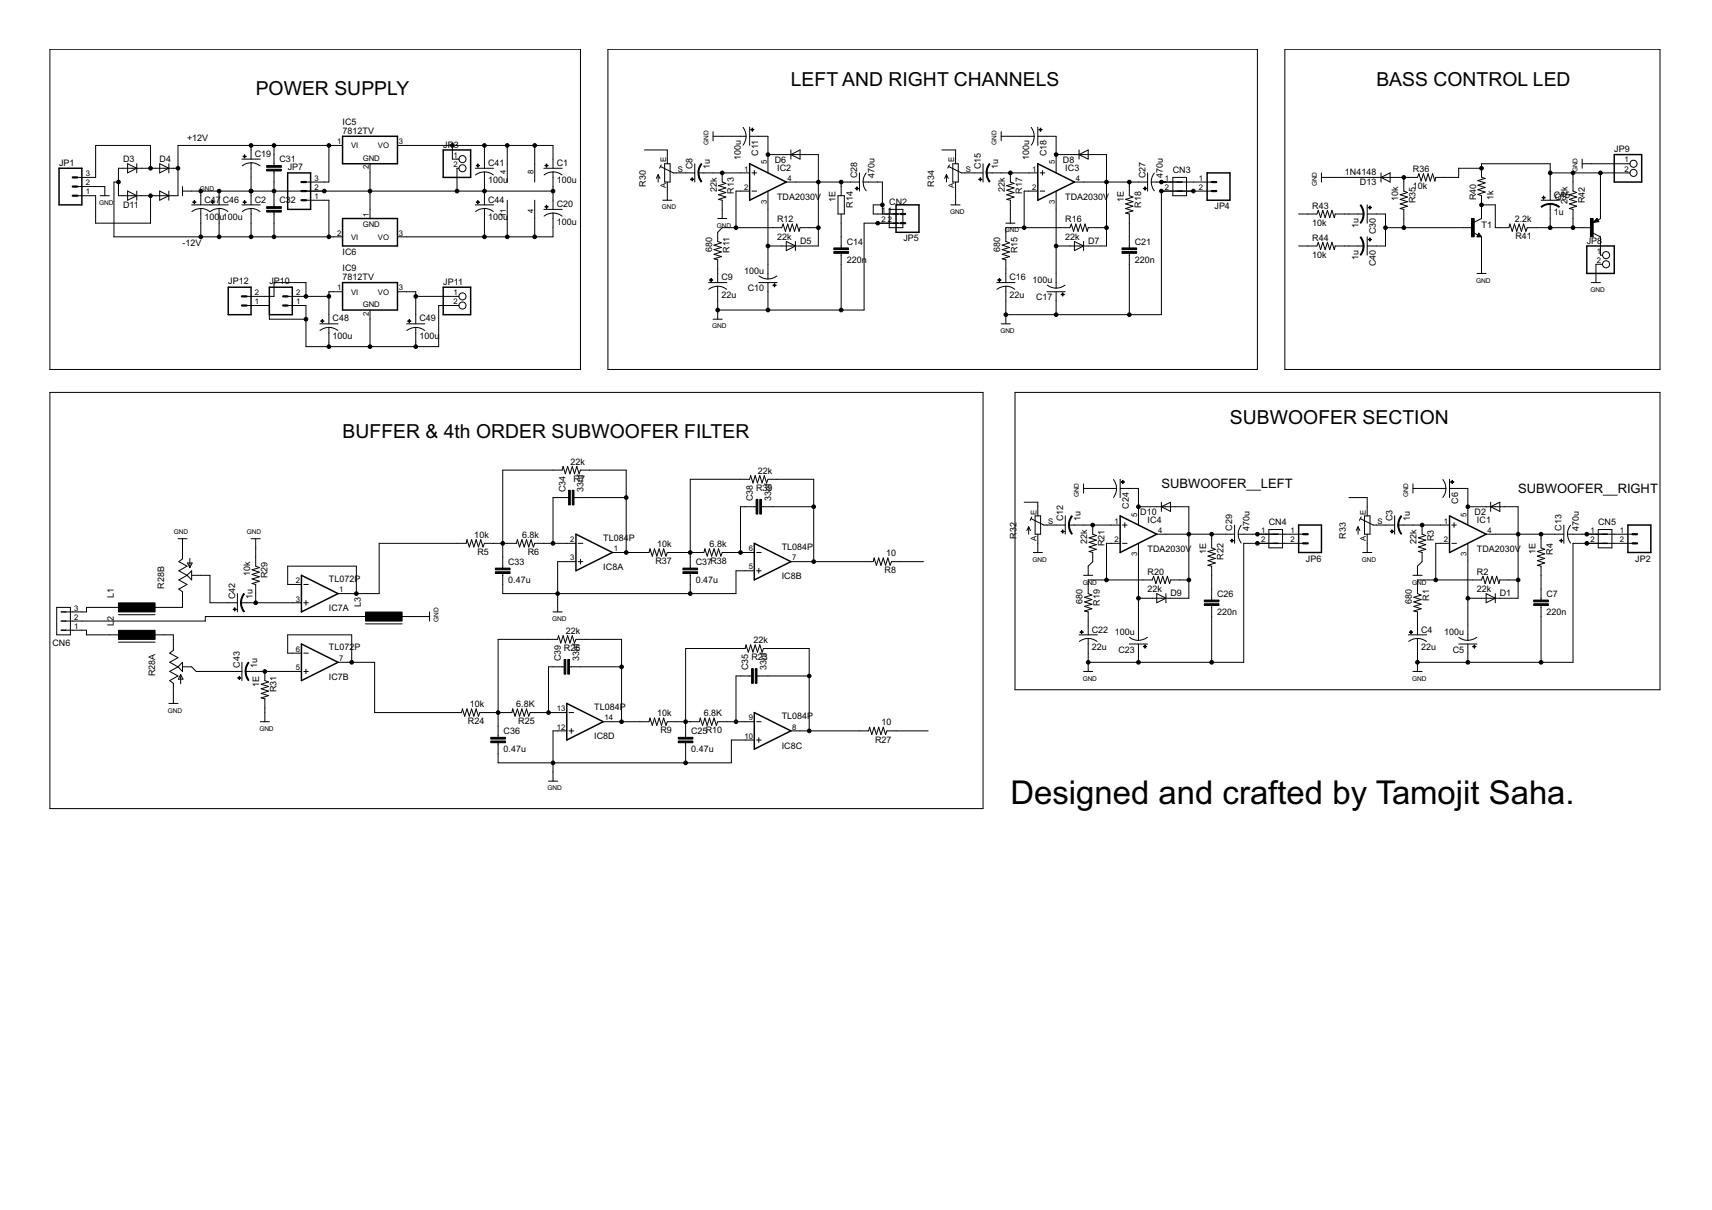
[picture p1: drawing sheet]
<svg xmlns="http://www.w3.org/2000/svg" width="297mm" height="210mm" viewBox="0 0 297 210" stroke-linecap="round" stroke-linejoin="round" font-family="sans-serif">
<g fill="none" stroke="#000" stroke-width=".17">
<path d="M8.7 8.6h92v55.5h-92zM105.5 8.6h112.7v55.5h-112.7zM222.9 8.6h65.1v55.5h-65.1zM13.4 34h3.2v4.7h9.5v-4.7M13.4 32.4h4.8v1.6M17.4 34h1.6M20.6 31.6h-.8v9.5h39.6M22.1 28.4l1.6 .8-1.6 .8zM22.1 33.1l1.6 .9-1.6 .7zM23.7 28.4v1.6M23.7 33.1v1.6M26.1 29.2v-4h-9.5v5.6h-3.2"/>
<path d="M27.7 28.4l1.6 .8-1.6 .8zM27.7 33.1l1.6 .9-1.6 .7zM29.3 28.4v1.6M29.3 33.1v1.6M31.7 32.4v1.6M31.7 33.1h64.2M33.3 35.5h6.3M33.3 36.7a2.44 2.44 0 0 1 1.5-.5v4.9M34.8 36.2a2.52 2.52 0 0 1 1.6 .5M34.8 33.1v2.4M36.5 36.7a2.44 2.44 0 0 1 1.5-.5v4.9M38 36.2a2.52 2.52 0 0 1 1.6 .5"/>
<path d="M38 33.1v2.4M42 35.5h3.1M42 27.6h3.1M42 36.7a2.33 2.33 0 0 1 1.6-.5v4.9M43.6 36.2a2.64 2.64 0 0 1 1.5 .5M43.6 28.2a2.45 2.45 0 0 1 1.5 .6M43.6 28.2a2.33 2.33 0 0 0-1.6 .6M43.6 25.2v2.4M43.6 28.2v7.3M47.5 25.2v3.5M47.5 29.7v6.2M47.5 36.8v4.3"/>
<path d="M53.1 34.7h4v6.4M57.1 25.2v6.4h-4M59.4 25.2h-28.5v8.8h-10.3v-4.8h10.3M64.2 28.4v9.5M69 25.2h26.9v4M78.5 25.2v2.4h1.1M79.6 29.2h-.3v3.9M82.5 35.5h3.1M82.5 29.2h3.1M82.5 36.7a2.34 2.34 0 0 1 1.6-.5v4.9M84.1 29.8a2.44 2.44 0 0 1 1.5 .6M84.1 29.8a2.34 2.34 0 0 0-1.6 .6"/>
<path d="M84.1 36.2a2.65 2.65 0 0 1 1.5 .5M84.1 25.2v4M84.1 29.8v5.7M88 25.2v6.4M88 34.7v6.4M92.8 25.2v6.4M92.8 34.7v6.4M94.4 29.2h3.1M94.4 36.3h3.1M95.9 29.8a2.45 2.45 0 0 1 1.6 .6M95.9 29.8a2.44 2.44 0 0 0-1.5 .6M95.9 37a2.45 2.45 0 0 1 1.6 .5"/>
<path d="M95.9 37l-.8 .1-.7 .4M95.9 37v4.1h-26.9M95.9 29.8v6.5M111.8 26h4v2.4M114.2 30.3v1.3M114.2 30.3l-.3 .6M114.2 30.3l.3 .6M114.6 28.9l2.2 1.1h3.7M114.7 28.6l-.3 .6M115 34.7h1.6M115.3 28.4h1v3.2h-1zM115.8 31.6v3.1"/>
<path d="M120.5 28.4v3.2M121.2 30h8.9M123.7 23.6h5.7M123.7 22.8v1.6M124.5 37.9h1.6M125.3 30v1.6l.6 .2-1.2 .4 1.2 .4-1.2 .4 1.2 .4-1.2 .4 1.2 .4-1.2 .4 .6 .1v3.2M128.9 22.1a2.48 2.48 0 0 1 .5 1.5M129.5 23.6l-.2 .8-.4 .8M130.1 33.1h-2.4v6.4M130.1 23.6h3.1v6.4M130.1 22.1v3.1M130.5 33.1h.8"/>
<path d="M130.5 30h.8M130.9 29.6v.8M133.2 33.1v15.3M133.2 26.8h8.8v15.9h-8.8M136.4 31.6h12.7M137.2 26.8l1.6-.8v1.6zM137.2 26v1.6M142 39.5h-3.2l-.2 .6-.4-1.2-.3 1.2-.4-1.2-.4 1.2-.4-1.2-.4 1.2-.4-1.2-.3 .6h-10.3l-.8 .8v1.6l.7 .2-1.3 .4 1.3 .4-1.3 .4 1.3 .4-1.3 .4 1.3 .4-1.3 .4 .6 .2v3.9M145.4 34h1.1v3.1h-1.1zM145.9 31.6v2.4M145.9 37.1v5.9M149.1 30v3.1"/>
<path d="M149.8 31.6a2.33 2.33 0 0 0 .5 1.5M149.8 31.6h3.3v5.5M150.3 30a2.45 2.45 0 0 0-.5 1.6M153.1 35.5h-1.6v1.6h4.8M154.3 36.3h2.4v3.2h-2.4zM156.3 38.7h-6.4v15.1h-25.4M163.4 26h2.4v2.4M164.2 30.3v1.3M164.2 30.3l-.3 .6M164.2 30.3l.3 .6M164.6 28.9l2.2 1.1h3.8M164.7 28.6l-.3 .6"/>
<path d="M165 35.5h1.6M165.3 28.4h1v3.2h-1zM165.8 31.6v3.9M170.6 28.4v3.2M171.2 30h8.9M173.7 23.6h5.7M173.7 22.8v1.6M174.5 38.7h1.6M175.3 30v1.6l.6 .2-1.2 .4 1.2 .4-1.2 .4 1.2 .4-1.2 .4 1.2 .4-1.2 .4 .6 .1v4M178.9 22.1a2.48 2.48 0 0 1 .5 1.5M179.5 23.6l-.2 .8-.4 .8M180.1 33.1h-2.4v6.4"/>
<path d="M180.1 23.6h3.1v6.4M180.1 22.1v3.1M180.5 33.1h.8M180.5 30h.8M180.9 29.6v.8M183.2 33.1v16.9a2.48 2.48 0 0 0 1.6-.5M183.2 26.8h8.8v15.9h-8.8M186.4 31.6h12.7M187.2 26.8l1.6-.8v1.6zM187.2 26v1.6M192 39.5h-3.2l-.2 .6-.3-1.2-.4 1.2-.4-1.2-.5 1.2-.3-1.2-.4 1.2-.4-1.2-.3 .6h-11.1v2.4l.7 .2-1.3 .4 1.3 .4-1.3 .4 1.3 .4-1.3 .4 1.3 .4-1.3 .4 .6 .2v3.9M195.9 31.6v2.4l.7 .2-1.3 .4 1.3 .4-1.3 .4 1.3 .4-1.3 .4 1.3 .4-1.3 .4 .6 .1v5.9"/>
<path d="M199.1 30v3.1M199.7 31.6l.2 .8 .4 .7M199.7 31.6h10.5M200.3 30a2.45 2.45 0 0 0-.6 1.6M203.5 30.8h2.4v3.2h-2.4zM210.2 33.1h-8.7v21.5h-27M225.3 37.1h3.2l.2-.6 .4 1.3 .4-1.3 .4 1.3 .4-1.3 .4 1.3 .4-1.3 .4 1.3 .2-.7h4.9M229.3 30v1.6M237.2 37.1h3.2v5.6h-3.2M237.2 35.5v3.2M239.6 30.8l1.6-.8v1.6zM239.6 30v1.6"/>
<path d="M240.4 39.5h15.1M243.6 30.8v2.3l.6 .3-1.3 .4 1.3 .4-1.3 .4 1.3 .4-1.3 .4 1.3 .4-1.3 .4 .7 .1v3.2M257 29.2h-3.9v1.6h-4l-.1 .6-.4-1.3-.4 1.3-.4-1.3-.4 1.3-.4-1.3-.4 1.3-.4-1.3-.3 .7h-16.6M257 35.5h2.4v4h2.4l.2-.6 .4 1.2 .4-1.2 .4 1.2 .4-1.2 .4 1.2 .4-1.2 .4 1.2 .2-.6h11.1M267.4 34.7h3.2M269 30h13.8M269 34.7v-6.3h-12v2.4l.7 .1-1.3 .4 1.3 .4-1.3 .4 1.3 .4-1.3 .4 1.3 .4-1.3 .4 .6 .3v3.9l-1.2 .6M269 35.4v4.1M272.9 30v3.1l.7 .3-1.3 .4 1.3 .4-1.3 .4 1.3 .4-1.3 .4 1.3 .4-1.3 .4 .6 .1v3.2M274.5 28.4h8.3M274.5 27.6v1.6M277.1 38.3h-.3l.3-.1 .1 .2-.6 .1 .5-.5 .2 .4"/>
<path d="M277.1 37.9l.3 .6-1 .1zM277.7 30v7.9l-.5 .3M42.8 51.4h4.7v-2.4h5.6v2.4M42.8 53h3.9v2.4h6.4M49.9 53h3.2v7.1h23v-7.1h3.5M49.9 51.4h7.2M55.5 56.2h3.2M55.5 57.3a2.48 2.48 0 0 1 1.6-.5v3.3M57.1 56.8l.8 .1 .7 .4M59.4 50.6h-2.3v5.6M64.2 53.8v6.3M69 50.6h3.1v5.6"/>
<path d="M70.5 56.2h3.2M70.6 57.3a2.6 2.6 0 0 1 1.5-.5v3.3M72.1 56.8l.9 .1 .7 .4M72.1 51.4h7.5M122.9 49h3.2M123.7 55.4h1.6M124.5 49.7a2.34 2.34 0 0 1 1.6 .5M124.5 49.7l-.8 .1-.7 .4M124.5 49.7v5.7M131.7 49h3.1M131.7 47.9a2.52 2.52 0 0 0 1.5 .5M133.2 49v4.8"/>
<path d="M134.8 47.9a2.48 2.48 0 0 1-1.6 .5M136.4 41.9l1.6 .8-1.6 .8zM138 41.9v1.6M145.9 43.9v9.9M172.9 49h3.2M173.7 56.2h1.6M174.5 49.7a2.34 2.34 0 0 1 1.6 .5M174.5 49.7l-.8 .1-.7 .4M174.5 49.7v6.5M181.7 50.6h3.1M181.7 49.4a2.65 2.65 0 0 0 1.5 .6M183.2 50.6v4"/>
<path d="M186.4 41.9l1.6 .8-1.6 .8zM188 41.9v1.6M195.9 43.9v10.7M225.3 42.7h3.2l.2-.7 .4 1.3 .4-1.3 .4 1.3 .4-1.3 .4 1.3 .4-1.3 .4 1.3 .2-.6h4.9M237.2 41.1v3.2M255.7 40.4l.7 .4M256.3 47.4h1.6M256.6 40.4l.4 .7h-.7zM256.6 40.8l.1 .1h-.3l.2-.3 .3 .4h-.5M257 41.1v6.3M276.1 49h1.6M276.4 40.4l1.3 .7v3.2h.3"/>
<path d="M278 45.8h-1.1v3.2M8.7 68.1h161.9v72.2h-161.9zM176.1 68.1h111.9v51.6h-111.9zM30.9 93.5h1.5M31.7 93.5v3.4l-.7 .5 1.4 .8-1.4 .8 1.4 .8M32.4 99.8l-1.4 .8 1.4 .8-1.4 .8 .7 .5v2.7h-4.8M32.4 99.8l.9-.8v1.6zM32.5 97.7h.8l-.4 .8zM32.9 96.9v1.6M33.3 99.8h3.1v4.8h4.8M43.6 93.5h1.5M44.4 93.5v4.7l.6 .3-1.3 .3 1.3 .5-1.3 .4 1.3 .4-1.3 .3 1.3 .4-1.3 .4 .7 .2v3.2"/>
<path d="M98.7 86.3h-2.8v8M99.6 86.3h9M99.9 94.3h-7.1l-.3 .6-.4-1.3-.4 1.3-.3-1.3-.4 1.3-.4-1.3-.5 1.3-.3-1.3-.2 .7h-5.5l-.3 .6-.4-1.3-.4 1.3-.4-1.3-.4 1.3-.4-1.3-.4 1.3-.4-1.3-.1 .7h-15.1v8.7h-7.1M99.9 97.4h-3.1v8.8M100.3 94.3h.8M100.3 97.4h.8M100.7 97v.8M106.3 95.8h6.3l.2-.6 .4 1.3 .4-1.3 .4 1.3 .4-1.3 .4 1.3 .3-1.3 .4 1.3 .3-.7h6.3l.2-.6 .4 1.3 .4-1.3 .4 1.3 .4-1.3 .4 1.3 .4-1.3 .4 1.3 .2-.7h5.6M108.6 95.8v-14.2h-7.9l-.2 .6-.4-1.3-.4 1.3-.4-1.3-.4 1.3-.4-1.3-.4 1.3-.4-1.3-.2 .7h-10.3v16.9M119.8 99.5v3.5M130.9 99h-3.2v4h-40.5v-3.5M131.2 87.9h-2.7v7.9"/>
<path d="M131.3 95.8h.8M131.3 99h.8M131.7 98.6v.8M132.1 87.9h9.1M137.2 97.4h14.3l.2-.6 .4 1.3 .4-1.3 .3 1.3 .4-1.3 .4 1.3 .5-1.3 .3 1.3 .3-.7h5.5M141.2 97.4v-14.3h-8l-.2 .7-.4-1.3-.4 1.3-.4-1.3-.4 1.3-.4-1.3-.4 1.3-.4-1.3-.1 .6h-10.3v15.4M177.7 87.1h2.4v2.4M178.5 91.4v1.3M178.5 91.4l-.3 .6M178.5 91.4l.3 .6M178.9 90l2.2 1.1h3.7M179 89.7l-.3 .6"/>
<path d="M179.3 95.8h1.6M179.6 89.5h1v3.2h-1zM180.1 92.7v3.1M184.8 89.5v3.2M185.5 91.1h8.9M188 83.9v1.6M188 84.7h5.7M188 99.8h1.6M189.6 91.1v1.6l.6 .2-1.2 .4 1.2 .4-1.2 .4 1.2 .4-1.2 .4 1.2 .4-1.2 .4 .6 .1v1.6l-.8 .8v1.6M193.2 83.2a2.6 2.6 0 0 1 .5 1.5M193.7 84.7l-.1 .9-.4 .7M194.4 94.3h-2.4v6.3"/>
<path d="M194.4 84.7h3.1v6.4M194.4 83.1v3.2M194.8 91.1h.8M194.8 94.3h.8M195.2 90.7v.8M197.5 94.3v16.8M197.5 87.9h8.8v15.9h-8.8M200.7 92.7h13.5M201.5 87.9l1.6-.8v1.6zM201.5 87.1v1.6M210.2 92.7v2.3l.7 .3-1.3 .4 1.3 .4-1.3 .4 1.3 .4-1.3 .4 1.3 .4-1.3 .4 .6 .1v5.9M214.2 91.1v3.2"/>
<path d="M214.8 92.7a2.6 2.6 0 0 0 .5 1.5M214.8 92.7h11.3M215.3 91.1l-.3 .7-.2 .9M220.2 91.9h2.3v3.1h-2.3zM226.1 94.3h-10.3v20.6h-27M234 86.3h3.2v3.2M235.6 91.4v1.3M235.6 91.4l-.3 .6M235.6 91.4l.3 .6M236.1 90l2.2 1.1h3.7M236.2 89.7l-.3 .6M236.4 95.8h1.6"/>
<path d="M236.7 89.5h1v3.2h-1zM237.2 92.7v3.1M242 89.5v3.2M242.6 91.1h8.9M245.2 84.7h5.7M245.2 99.8h1.5M245.2 83.9v1.6M246.7 91.1v1.6l.7 .2-1.3 .4 1.3 .4-1.3 .4 1.3 .4-1.3 .4 1.3 .4-1.3 .4 .6 .1v1.6l-.8 .8v1.6M250.3 83.2a2.44 2.44 0 0 1 .6 1.5M250.9 84.7a2.45 2.45 0 0 1-.6 1.6M251.5 94.3h-2.4v6.3M251.5 84.7h3.2v6.4"/>
<path d="M251.5 83.1v3.2M251.9 91.1h.8M251.9 94.3h.8M252.3 90.7v.8M254.7 87.9h8.7v15.9h-8.7M254.7 94.3v16.8M257.9 92.7h13.4M258.6 87.9l1.6-.8v1.6zM258.6 87.1v1.6M267.4 92.7v2.3l.6 .3-1.3 .4 1.3 .4-1.3 .4 1.3 .4-1.3 .4 1.3 .4-1.3 .4 .7 .1v5.9M271.3 91.1v3.2M272 92.7l.1 .8 .4 .7"/>
<path d="M272 92.7h11.3M272.5 91.1a2.45 2.45 0 0 0-.5 1.6M277.3 91.9h2.4v3.1h-2.4zM283.3 94.3h-10.4v20.6h-27M9.8 105.4h2.4v4.7h-2.4zM11.4 109.3h3.6v.8h5.6M20.6 105.4h-5.6v.8h-3.6M20.6 106.6h6.3M20.6 111.4h6.3M26.9 110.1h3.2v2.7l-.7 .5 1.5 .8-1.5 .8 1.5 .8M30.9 115.7l.8-.8v1.6zM30.9 115.7l-1.5 .8 1.5 .8-1.5 .8 .7 .4v3.5"/>
<path d="M31.3 117v1.6M31.3 117l.4 .8h-.8zM31.7 115.7h1.6l.7 .8h8M41.2 103v3.2M41.8 104.6h10.5M42 114.9v3.2M42.6 116.5h9.7M46 116.5v1.6l.6 .2-1.3 .4 1.3 .4-1.3 .4 1.3 .4-1.3 .4 1.3 .4-1.3 .4 .7 .1v4M52.3 113.3h-2.4v-3.2h11.1v4.8M52.3 101.4h-2.4v-3.2h11.9v4.8M52.7 116.5h.8M52.7 104.6h.8"/>
<path d="M52.7 101.4h.8M52.7 113.3h.8M53.1 104.2v.8M53.1 116.1v.8M58.7 114.9h6.3v8.7h15.1l.1-.6 .4 1.2 .4-1.2 .4 1.2 .4-1.2 .4 1.2 .4-1.2 .4 1.2 .2-.6h5.6l.2-.6 .4 1.2 .4-1.2 .3 1.2 .5-1.2 .4 1.2 .4-1.2 .3 1.2 .3-.6h6.3M63.4 107h-27.8v.7h-24.2M63.4 108.2h6.4M69.8 107h4.7M74.5 106.2v1.5M95.9 106.2h1.6M97.9 115.7h-2.7v7.9M98.8 115.7h9"/>
<path d="M130.4 117.3h-2.7v7.9M131.3 117.3h9.1M187.2 110.1h3.2M187.3 111.3a2.48 2.48 0 0 1 1.5-.5v5.7M188 116.5h1.6M188.8 110.7l.8 .2 .8 .4M195.9 111.7h3.2M196 110.6a2.34 2.34 0 0 0 1.5 .5M197.5 111.7v3.2M199.1 110.6l-.7 .3-.9 .2M200.7 103l1.6 .8-1.6 .8zM202.3 103v1.6"/>
<path d="M206.3 100.6h-3.2l-.2 .6-.4-1.2-.4 1.2-.4-1.2-.4 1.2-.3-1.2-.4 1.2-.4-1.2-.3 .6h-11.1v2.4l.6 .2-1.2 .4 1.2 .4-1.2 .4 1.2 .4-1.2 .4 1.2 .4-1.2 .4 .6 .2v3.9M210.2 105.1v9.8M244.3 110.1h3.2M244.4 111.3a2.48 2.48 0 0 1 1.5-.5v5.7M245.2 116.5h1.5M245.9 110.7l.9 .2 .7 .4M253.1 111.7h3.2M253.1 110.6a2.45 2.45 0 0 0 1.6 .5M254.7 111.7v3.2M256.2 110.6l-.7 .3-.8 .2M257.9 103l1.5 .8-1.5 .8zM259.4 103v1.6"/>
<path d="M263.4 100.6h-3.2l-.1 .6-.4-1.2-.4 1.2-.4-1.2-.4 1.2-.4-1.2-.4 1.2-.4-1.2-.3 .6h-11.1v2.4l.7 .2-1.3 .4 1.3 .4-1.3 .4 1.3 .4-1.3 .4 1.3 .4-1.3 .4 .6 .2v3.9M267.4 105.1v9.8M29.3 122h1.6M45.1 125.2h1.6M95.2 135.5h1.6M98.3 126.8h-2.4v8.7M98.7 126.8h.8M98.7 123.6h.8M99.1 126.4v.8M104.7 125.2h7.9l.2-.6 .4 1.2 .4-1.2 .4 1.2 .4-1.2 .4 1.2 .3-1.2 .4 1.2 .3-.6h5.5l.2-.6 .4 1.2 .4-1.2 .4 1.2 .4-1.2 .4 1.2 .4-1.2 .4 1.2 .2-.6h6.4M107.8 125.2v-14.3h-7.9l-.2 .6-.4-1.2-.4 1.2-.4-1.2-.4 1.2-.4-1.2-.4 1.2-.4-1.2-.1 .6h-10.4v17M119 128.8v3.5"/>
<path d="M130.9 128.4h-4v3.9h-40.5v-3.5M131.3 128.4h.8M131.3 125.2h.8M131.7 128v.8M137.2 126.8h13.5l.2-.6 .4 1.2 .4-1.2 .4 1.2 .4-1.2 .3 1.2 .4-1.2 .4 1.2 .3-.6h7.1M140.4 126.8v-14.3h-7.9l-.3 .6-.4-1.2-.4 1.2-.4-1.2-.4 1.2-.4-1.2-.4 1.2-.4-1.2-.1 .6h-10.3v15.4"/>
<circle cx="80.2" cy="29.2" r=".61"/>
<circle cx="80.2" cy="27.6" r=".61"/>
<circle cx="283.4" cy="30" r=".61"/>
<circle cx="283.4" cy="28.4" r=".61"/>
<circle cx="80.2" cy="51.4" r=".61"/>
<circle cx="80.2" cy="53" r=".61"/>
<circle cx="278.7" cy="44.3" r=".61"/>
<circle cx="278.7" cy="45.8" r=".61"/>
</g>
<g fill="none" stroke="#000" stroke-width=".25">
<path d="M10.2 29.2h4v6.3h-4zM49.9 30h4v6.3h-4zM59.4 23.6h9.6v4.8h-9.6zM59.4 37.9h9.6v4.8h-9.6zM76.9 26h4.8v4.8h-4.8zM130.1 28.4l6.3 3.2-6.3 3.1zM155.1 37.1h.8M155.1 38.7h.8M155.5 35.5h3.9v4.8h-3.9zM180.1 28.4l6.3 3.2-6.3 3.1zM204.3 31.6h.8M204.3 33.1h.8"/>
<path d="M209.4 30h4v4.7h-4zM280.1 26.8h4.7v4.8h-4.7zM39.6 49.8h4v4.8h-4zM46.7 49.8h4v4.8h-4zM59.4 49h9.6v4.8h-9.6zM76.9 49.8h4.8v4.8h-4.8zM275.3 42.7h4.8v4.7h-4.8zM52.3 99.8l6.4 3.2-6.4 3.2zM99.9 92.7l6.4 3.1-6.4 3.2zM130.9 94.3l6.3 3.1-6.3 3.2zM194.4 89.5l6.3 3.2-6.3 3.1zM220.9 92.7h.8"/>
<path d="M220.9 94.3h.8M225.3 91.1h4v4.7h-4zM251.5 89.5l6.4 3.2-6.4 3.1zM278.1 92.7h.8M278.1 94.3h.8M282.4 91.1h4v4.7h-4zM10.6 109.3h.8M10.6 107.7h.8M10.6 106.2h.8M52.3 111.7l6.4 3.2-6.4 3.2zM98.3 122l6.4 3.2-6.4 3.2zM130.9 123.6l6.3 3.2-6.3 3.2z"/>
</g>
<g fill="none" stroke="#000" stroke-width=".38">
<path d="M12.6 30.8h.8M12.6 32.4h.8M12.6 34h.8M52.3 33.1h.8M52.3 31.6h.8M52.3 34.7h.8M156.3 38.7h.8M156.3 37.1h.8M210.2 33.1h.8M210.2 31.6h.8M42 51.4h.8M42 53h.8"/>
<path d="M49.1 51.4h.8M49.1 53h.8M226.1 94.3h.8M226.1 92.7h.8M283.3 94.3h.7M283.3 92.7h.7"/>
</g>
<g fill="#000" stroke="#000" stroke-width=".17">
<path d="M33.4 35l.6 .1zM33.7 34.8l.1 .5zM36.6 35l.6 .1zM36.9 34.8v.5zM42.2 35l.5 .1zM42.2 27.1l.5 .1zM42.4 34.8l.1 .5zM42.4 26.9l.1 .5zM46.3 29.4h2.5v.3h-2.5zM46.3 28.7h2.5v.3h-2.5zM46.3 36.5h2.5v.3h-2.5zM46.3 35.9h2.5v.3h-2.5z"/>
<path d="M82.6 28.7l.6 .1zM82.6 35l.6 .1zM82.9 28.4l.1 .6zM82.9 34.8l.1 .5zM94.6 28.7l.5 .1zM94.6 35.8l.5 .1zM94.8 28.4l.1 .6zM94.8 35.6l.1 .6zM119.8 31.1l.6 .1zM120.1 30.8v.6zM130.3 22.5h.5zM130.5 22.2l.1 .6z"/>
<path d="M148.4 32.7h.5zM148.6 32.4l.1 .6zM169.8 31.1l.6 .1zM170.1 30.8v.6zM180.3 22.5h.5zM180.5 22.2l.1 .6zM198.4 32.7h.5zM198.6 32.4l.1 .6zM237.4 36h.6zM237.6 35.7l.1 .6zM255.3 37.9h.5v3.2h-.5zM267.5 34.2l.6 .1z"/>
<path d="M267.8 34l.1 .6zM275.9 37.9h.5v3.2h-.5zM55.6 55.7l.6 .1zM55.9 55.4l.1 .6zM70.7 55.7l.6 .1zM71 55.4l.1 .6zM123.1 48.5l.6 .1zM123.3 48.3l.1 .6zM134.1 49.4l.6 .1zM134.3 49.2l.1 .6zM144.7 43.6h2.5v.3h-2.5zM144.7 43h2.5v.3h-2.5z"/>
<path d="M173.1 48.5l.6 .1zM173.4 48.3v.6zM184.1 51l.6 .1zM184.3 50.8l.1 .6zM194.7 43.6h2.5v.3h-2.5zM194.7 43h2.5v.3h-2.5zM237.4 41.5l.6 .1zM237.6 41.3l.1 .5zM86 99.2h2.5v.3h-2.5zM86 98.6h2.5v.2h-2.5zM98.7 85h.3v2.6h-.3zM99.3 85h.3v2.6h-.3z"/>
<path d="M118.5 99.2h2.5v.3h-2.5zM118.5 98.6h2.5v.2h-2.5zM131.2 86.6h.3v2.6h-.3zM131.8 86.6h.3v2.6h-.3zM184.1 92.2h.6zM184.3 91.9l.1 .6zM194.5 83.6l.6 .1zM194.8 83.3l.1 .6zM213.5 93.7l.5 .1zM213.7 93.5l.1 .6zM241.2 92.2h.6zM241.5 91.9l.1 .6z"/>
<path d="M251.7 83.6l.5 .1zM251.9 83.3l.1 .6zM270.6 93.7l.6 .1zM270.8 93.5l.1 .6zM20.6 104.6h6.3v1.6h-6.3zM20.6 109.3h6.3v1.6h-6.3zM40.4 105.7h.6zM40.7 105.4l.1 .6zM41.3 117.6h.5zM41.5 117.3l.1 .6zM63.4 106.2h6.4v1.5h-6.4zM97.9 114.4h.3v2.5h-.3z"/>
<path d="M98.5 114.4h.3v2.5h-.3zM130.4 116h.3v2.5h-.3zM131 116h.3v2.5h-.3zM187.4 109.6l.5 .1zM187.6 109.4l.1 .5zM198.4 112.1l.5 .1zM198.6 111.9l.1 .5zM209 104.7h2.5v.3h-2.5zM209 104.1h2.5v.3h-2.5zM244.5 109.6l.6 .1zM244.8 109.4l.1 .5zM255.5 112.1l.6 .1z"/>
<path d="M255.8 111.9v.5zM266.1 104.7h2.5v.3h-2.5zM266.1 104.1h2.5v.3h-2.5zM85.2 128.5h2.5v.3h-2.5zM85.2 127.9h2.5v.3h-2.5zM117.7 128.5h2.5v.3h-2.5zM117.7 127.9h2.5v.3h-2.5z"/>
</g>
<g fill="#000" stroke="#000" stroke-width=".17">
<path d="M121.1 30h.2a2.36 2.36 0 0 0 .5 1.5l-.2 .1-.3-.6z" fill-rule="evenodd"/>
<path d="M121.6 28.4l.2 .1a2.48 2.48 0 0 0-.5 1.5h-.2l.1-.7z" fill-rule="evenodd"/>
<path d="M171.1 30h.2a2.36 2.36 0 0 0 .5 1.5l-.2 .1-.3-.6z" fill-rule="evenodd"/>
<path d="M171.6 28.4l.2 .1a2.48 2.48 0 0 0-.5 1.5h-.2l.1-.7z" fill-rule="evenodd"/>
<path d="M236.5 37.1h.2l-.1 .7-.5 .9-.1-.1 .4-.7z" fill-rule="evenodd"/>
<path d="M236 35.6l.1-.1 .2 .2 .3 .8 .1 .6h-.2a2.48 2.48 0 0 0-.5-1.5z" fill-rule="evenodd"/>
<path d="M267.4 35.8l.9-.4 .7-.1v.2a2.48 2.48 0 0 0-1.5 .5z" fill-rule="evenodd"/>
<path d="M269 35.3l1 .2 .6 .3-.1 .2a2.48 2.48 0 0 0-1.5-.5z" fill-rule="evenodd"/>
<path d="M236.5 42.7h.2l-.1 .6-.5 1-.1-.1 .4-.7z" fill-rule="evenodd"/>
<path d="M236 41.2l.1-.1 .2 .2 .3 .7 .1 .7h-.2a2.36 2.36 0 0 0-.5-1.5z" fill-rule="evenodd"/>
<path d="M185.4 91.1h.1a2.48 2.48 0 0 0 .6 1.5l-.2 .1-.3-.6z" fill-rule="evenodd"/>
<path d="M185.9 89.5l.2 .1a2.36 2.36 0 0 0-.6 1.5h-.1l.1-.7z" fill-rule="evenodd"/>
<path d="M242.5 91.1h.2a2.48 2.48 0 0 0 .5 1.5l-.1 .1-.4-.6z" fill-rule="evenodd"/>
<path d="M243.1 89.5l.1 .1-.4 .7-.1 .8h-.2l.1-.7z" fill-rule="evenodd"/>
<path d="M41.7 104.6h.2a2.36 2.36 0 0 0 .5 1.5l-.1 .1-.3-.6z" fill-rule="evenodd"/>
<path d="M42.3 103l.1 .1a2.33 2.33 0 0 0-.5 1.5h-.2l.1-.7z" fill-rule="evenodd"/>
<path d="M42.5 116.5h.2a2.36 2.36 0 0 0 .5 1.5l-.1 .1-.4-.6z" fill-rule="evenodd"/>
<path d="M43.1 114.9l.1 .1a2.48 2.48 0 0 0-.5 1.5h-.2l.1-.7z" fill-rule="evenodd"/>
<circle cx="20.6" cy="31.6" r=".32"/>
<circle cx="26.1" cy="29.2" r=".32"/>
<circle cx="26.1" cy="34" r=".32"/>
<circle cx="30.9" cy="29.2" r=".32"/>
<circle cx="34.8" cy="33.1" r=".32"/>
<circle cx="38" cy="33.1" r=".32"/>
<circle cx="43.6" cy="33.1" r=".32"/>
<circle cx="43.6" cy="25.2" r=".32"/>
<circle cx="47.5" cy="25.2" r=".32"/>
<circle cx="47.5" cy="33.1" r=".32"/>
<circle cx="56.3" cy="33.1" r=".32"/>
<circle cx="57.1" cy="25.2" r=".32"/>
<circle cx="64.2" cy="33.1" r=".32"/>
<circle cx="78.5" cy="25.2" r=".32"/>
<circle cx="79.3" cy="33.1" r=".32"/>
<circle cx="84.1" cy="33.1" r=".32"/>
<circle cx="84.1" cy="25.2" r=".32"/>
<circle cx="88" cy="25.2" r=".32"/>
<circle cx="92.8" cy="25.2" r=".32"/>
<circle cx="95.9" cy="33.1" r=".32"/>
<circle cx="125.3" cy="30" r=".32"/>
<circle cx="127.7" cy="39.5" r=".32"/>
<circle cx="133.2" cy="26.8" r=".32"/>
<circle cx="142" cy="31.6" r=".32"/>
<circle cx="142" cy="39.5" r=".32"/>
<circle cx="145.9" cy="31.6" r=".32"/>
<circle cx="152.3" cy="38.7" r=".32"/>
<circle cx="153.1" cy="35.5" r=".32"/>
<circle cx="175.3" cy="30" r=".32"/>
<circle cx="177.7" cy="39.5" r=".32"/>
<circle cx="183.2" cy="26.8" r=".32"/>
<circle cx="192" cy="31.6" r=".32"/>
<circle cx="192" cy="39.5" r=".32"/>
<circle cx="195.9" cy="31.6" r=".32"/>
<circle cx="201.5" cy="31.6" r=".32"/>
<circle cx="201.5" cy="33.1" r=".32"/>
<circle cx="207.1" cy="33.1" r=".32"/>
<circle cx="240.4" cy="39.5" r=".32"/>
<circle cx="243.6" cy="30.8" r=".32"/>
<circle cx="243.6" cy="39.5" r=".32"/>
<circle cx="257" cy="29.2" r=".32"/>
<circle cx="257" cy="35.5" r=".32"/>
<circle cx="269" cy="30" r=".32"/>
<circle cx="269" cy="39.5" r=".32"/>
<circle cx="272.9" cy="30" r=".32"/>
<circle cx="272.9" cy="39.5" r=".32"/>
<circle cx="277.7" cy="30" r=".32"/>
<circle cx="34.8" cy="41.1" r=".32"/>
<circle cx="38" cy="41.1" r=".32"/>
<circle cx="43.6" cy="41.1" r=".32"/>
<circle cx="47.5" cy="41.1" r=".32"/>
<circle cx="53.1" cy="51.4" r=".32"/>
<circle cx="53.1" cy="55.4" r=".32"/>
<circle cx="57.1" cy="41.1" r=".32"/>
<circle cx="57.1" cy="51.4" r=".32"/>
<circle cx="72.1" cy="51.4" r=".32"/>
<circle cx="84.1" cy="41.1" r=".32"/>
<circle cx="88" cy="41.1" r=".32"/>
<circle cx="92.8" cy="41.1" r=".32"/>
<circle cx="124.5" cy="53.8" r=".32"/>
<circle cx="133.2" cy="42.7" r=".32"/>
<circle cx="133.2" cy="53.8" r=".32"/>
<circle cx="145.9" cy="53.8" r=".32"/>
<circle cx="174.5" cy="54.6" r=".32"/>
<circle cx="183.2" cy="42.7" r=".32"/>
<circle cx="183.2" cy="54.6" r=".32"/>
<circle cx="195.9" cy="54.6" r=".32"/>
<circle cx="57.1" cy="60.1" r=".32"/>
<circle cx="64.2" cy="60.1" r=".32"/>
<circle cx="72.1" cy="60.1" r=".32"/>
<circle cx="87.2" cy="94.3" r=".32"/>
<circle cx="95.9" cy="94.3" r=".32"/>
<circle cx="108.6" cy="86.3" r=".32"/>
<circle cx="108.6" cy="95.8" r=".32"/>
<circle cx="119.8" cy="95.8" r=".32"/>
<circle cx="128.5" cy="95.8" r=".32"/>
<circle cx="141.2" cy="97.4" r=".32"/>
<circle cx="141.2" cy="87.9" r=".32"/>
<circle cx="189.6" cy="91.1" r=".32"/>
<circle cx="197.5" cy="87.9" r=".32"/>
<circle cx="206.3" cy="92.7" r=".32"/>
<circle cx="210.2" cy="92.7" r=".32"/>
<circle cx="218.2" cy="94.3" r=".32"/>
<circle cx="218.2" cy="92.7" r=".32"/>
<circle cx="246.7" cy="91.1" r=".32"/>
<circle cx="254.7" cy="87.9" r=".32"/>
<circle cx="263.4" cy="92.7" r=".32"/>
<circle cx="267.4" cy="92.7" r=".32"/>
<circle cx="275.3" cy="94.3" r=".32"/>
<circle cx="275.3" cy="92.7" r=".32"/>
<circle cx="44.4" cy="104.6" r=".32"/>
<circle cx="46" cy="116.5" r=".32"/>
<circle cx="61" cy="114.9" r=".32"/>
<circle cx="61.8" cy="103" r=".32"/>
<circle cx="96.8" cy="103" r=".32"/>
<circle cx="107.8" cy="115.7" r=".32"/>
<circle cx="119.8" cy="103" r=".32"/>
<circle cx="140.4" cy="117.3" r=".32"/>
<circle cx="188.8" cy="114.9" r=".32"/>
<circle cx="192" cy="100.6" r=".32"/>
<circle cx="197.5" cy="103.8" r=".32"/>
<circle cx="197.5" cy="114.9" r=".32"/>
<circle cx="206.3" cy="100.6" r=".32"/>
<circle cx="210.2" cy="114.9" r=".32"/>
<circle cx="245.9" cy="114.9" r=".32"/>
<circle cx="249.1" cy="100.6" r=".32"/>
<circle cx="254.7" cy="114.9" r=".32"/>
<circle cx="254.7" cy="103.8" r=".32"/>
<circle cx="263.4" cy="100.6" r=".32"/>
<circle cx="267.4" cy="114.9" r=".32"/>
<circle cx="86.4" cy="123.6" r=".32"/>
<circle cx="95.2" cy="123.6" r=".32"/>
<circle cx="95.9" cy="132.3" r=".32"/>
<circle cx="107.8" cy="125.2" r=".32"/>
<circle cx="119" cy="125.2" r=".32"/>
<circle cx="119" cy="132.3" r=".32"/>
<circle cx="127.7" cy="125.2" r=".32"/>
<circle cx="140.4" cy="126.8" r=".32"/>
</g>
<text font-size="6.4" x="175.3" y="139.5">Designed and crafted by Tamojit Saha.</text>
<g font-size="3.7">
<text x="44.4" y="16.5">POWER SUPPLY</text>
<text x="137.2" y="14.9">LEFT AND RIGHT CHANNELS</text>
<text x="238.8" y="14.9">BASS CONTROL LED</text>
<text x="59.4" y="76">BUFFER &amp; 4th ORDER SUBWOOFER FILTER</text>
<text x="213.4" y="73.6">SUBWOOFER SECTION</text>
</g>
<g font-size="2.5">
<text x="201.5" y="84.7">SUBWOOFER__LEFT</text>
<text x="263.4" y="85.5">SUBWOOFER__RIGHT</text>
</g>
<g font-size="1.7">
<text x="59.4" y="23.2">7812TV</text>
<text x="59.4" y="21.7">IC5</text>
<text x="10.2" y="28.7">JP1</text>
<text x="21.3" y="28.1">D3</text>
<text x="27.7" y="28.1">D4</text>
<text x="32.5" y="24.4">+12V</text>
<text x="44.2" y="27.2">C19</text>
<text x="48.5" y="28.2">C31</text>
<text x="49.9" y="29.5">JP7</text>
<text x="76.9" y="25.6">JP</text>
<text x="78.7" y="25.6">3</text>
<text x="84.7" y="28.8">C41</text>
<text x="96.6" y="28.8">C1</text>
<text x="120.2" y="29.3" transform="rotate(-90 120.2 29.3)">C8</text>
<text x="123.2" y="29.3" transform="rotate(-90 123.2 29.3)">1u</text>
<text x="128.6" y="27.7" transform="rotate(-90 128.6 27.7)">100u</text>
<text x="131.6" y="27" transform="rotate(-90 131.6 27)">C11</text>
<text x="134.4" y="28.2">D6</text>
<text x="134.8" y="29.6">IC2</text>
<text x="170.2" y="29.3" transform="rotate(-90 170.2 29.3)">C15</text>
<text x="173.2" y="29.3" transform="rotate(-90 173.2 29.3)">1u</text>
<text x="178.6" y="27.7" transform="rotate(-90 178.6 27.7)">100u</text>
<text x="181.6" y="27.1" transform="rotate(-90 181.6 27.1)">C18</text>
<text x="184.4" y="28.2">D8</text>
<text x="184.8" y="29.6">IC3</text>
<text x="203.5" y="30">CN3</text>
<text x="245.2" y="29.8">R36</text>
<text x="280.1" y="26.4">JP9</text>
<text x="35.5" y="35.1">C47 C46</text>
<text x="44.2" y="35.1">C2</text>
<text x="48.5" y="35.3">C32</text>
<text x="84.7" y="31.8">100u</text>
<text x="84.7" y="35.1">C44</text>
<text x="96.6" y="31.8">100u</text>
<text x="96.6" y="35.9">C20</text>
<text x="112.1" y="32.4" transform="rotate(-90 112.1 32.4)">R30</text>
<text x="124.4" y="33.3" transform="rotate(-90 124.4 33.3)">22k</text>
<text x="127.4" y="33.6" transform="rotate(-90 127.4 33.6)">R13</text>
<text x="134.8" y="34.7">TDA2030V</text>
<text x="145" y="35.1" transform="rotate(-90 145 35.1)">1E</text>
<text x="148.7" y="30.9" transform="rotate(-90 148.7 30.9)">C28</text>
<text x="151.7" y="30.9" transform="rotate(-90 151.7 30.9)">470u</text>
<text x="154.3" y="35.5">CN2</text>
<text x="162.1" y="32.4" transform="rotate(-90 162.1 32.4)">R34</text>
<text x="174.3" y="33.3" transform="rotate(-90 174.3 33.3)">22k</text>
<text x="177.3" y="33.6" transform="rotate(-90 177.3 33.6)">R17</text>
<text x="184.8" y="34.7">TDA2030V</text>
<text x="195" y="35.1" transform="rotate(-90 195 35.1)">1E</text>
<text x="198.7" y="30.9" transform="rotate(-90 198.7 30.9)">C27</text>
<text x="201.7" y="30.9" transform="rotate(-90 201.7 30.9)">470u</text>
<text x="233.3" y="30.4">1N4148</text>
<text x="235.9" y="32.2">D13</text>
<text x="242.6" y="34.9" transform="rotate(-90 242.6 34.9)">10k</text>
<text x="245.2" y="32.8">10k</text>
<text x="245.6" y="35.2" transform="rotate(-90 245.6 35.2)">R35</text>
<text x="256.1" y="34.7" transform="rotate(-90 256.1 34.7)">R40</text>
<text x="259.1" y="34.7" transform="rotate(-90 259.1 34.7)">1k</text>
<text x="269.6" y="34.3">C45</text>
<text x="269.8" y="34.7">Q3</text>
<text x="272" y="35.3" transform="rotate(-90 272 35.3)">2.2k</text>
<text x="275" y="35.2" transform="rotate(-90 275 35.2)">R42</text>
<text x="21.3" y="36">D11</text>
<text x="35.5" y="38.2">100u100u</text>
<text x="84.7" y="38.2">100u</text>
<text x="96.6" y="38.9">100u</text>
<text x="134.8" y="41.6">22k</text>
<text x="134.8" y="38.6">R12</text>
<text x="148" y="36" transform="rotate(-90 148 36)">R14</text>
<text x="156.8" y="41.9">JP5</text>
<text x="184.8" y="41.6">22k</text>
<text x="184.8" y="38.6">R16</text>
<text x="198" y="36" transform="rotate(-90 198 36)">R18</text>
<text x="210.7" y="36.3">JP4</text>
<text x="227.7" y="39.2">10k</text>
<text x="227.7" y="36.2">R43</text>
<text x="227.7" y="41.7">R44</text>
<text x="235.7" y="39.5" transform="rotate(-90 235.7 39.5)">1u</text>
<text x="238.7" y="40.6" transform="rotate(-90 238.7 40.6)">C30</text>
<text x="257.1" y="39.5">T1</text>
<text x="262.8" y="38.5">2.2k</text>
<text x="262.9" y="41.5">R41</text>
<text x="269.6" y="37.4">1u</text>
<text x="31.7" y="42.7">-12V</text>
<text x="59.4" y="44.3">IC6</text>
<text x="59.4" y="47">IC9</text>
<text x="123.6" y="43.7" transform="rotate(-90 123.6 43.7)">680</text>
<text x="126.6" y="43.8" transform="rotate(-90 126.6 43.8)">R11</text>
<text x="129.1" y="47.5">100u</text>
<text x="138.8" y="42.4">D5</text>
<text x="146.9" y="45.6">220n</text>
<text x="146.9" y="42.4">C14</text>
<text x="173.6" y="43.7" transform="rotate(-90 173.6 43.7)">680</text>
<text x="176.6" y="43.9" transform="rotate(-90 176.6 43.9)">R15</text>
<text x="188.8" y="42.4">D7</text>
<text x="196.9" y="45.6">220n</text>
<text x="196.9" y="42.4">C21</text>
<text x="227.7" y="44.7">10k</text>
<text x="235.7" y="45" transform="rotate(-90 235.7 45)">1u</text>
<text x="238.7" y="46.2" transform="rotate(-90 238.7 46.2)">C40</text>
<text x="275.3" y="42.3">JP8</text>
<text x="39.6" y="49.3">JP12</text>
<text x="46.7" y="49.3">JP10</text>
<text x="59.4" y="48.6">7812TV</text>
<text x="76.9" y="49.4">JP11</text>
<text x="125.2" y="51.6">22u</text>
<text x="125.2" y="48.6">C9</text>
<text x="129.8" y="50.5">C10</text>
<text x="175.2" y="51.6">22u</text>
<text x="175.2" y="48.6">C16</text>
<text x="179.1" y="49.1">100u</text>
<text x="179.8" y="52.1">C17</text>
<text x="57.7" y="58.8">100u</text>
<text x="57.7" y="55.8">C48</text>
<text x="72.8" y="58.8">100u</text>
<text x="72.8" y="55.8">C49</text>
<text x="99" y="80.6">22k</text>
<text x="99.5" y="83.6">R7</text>
<text x="131.5" y="82.2">22k</text>
<text x="98.1" y="85.4" transform="rotate(-90 98.1 85.4)">C34</text>
<text x="101.3" y="85.4" transform="rotate(-90 101.3 85.4)">33nf</text>
<text x="130.6" y="87" transform="rotate(-90 130.6 87)">C38</text>
<text x="131.2" y="85.2">R39</text>
<text x="133.8" y="87" transform="rotate(-90 133.8 87)">33nf</text>
<text x="195.9" y="88.2" transform="rotate(-90 195.9 88.2)">C24</text>
<text x="197.9" y="89.3">D10</text>
<text x="253" y="87.4" transform="rotate(-90 253 87.4)">C6</text>
<text x="255.9" y="89.3">D2</text>
<text x="82.3" y="93.3">10k</text>
<text x="90.6" y="93.3">6.8k</text>
<text x="104.7" y="93.8">TL084</text>
<text x="109.1" y="93.8">P</text>
<text x="114" y="94.9">10k</text>
<text x="123.1" y="94.9">6.8k</text>
<text x="135.6" y="95.4">TL084P</text>
<text x="176.3" y="93.5" transform="rotate(-90 176.3 93.5)">R32</text>
<text x="184.4" y="90.4" transform="rotate(-90 184.4 90.4)">C12</text>
<text x="187.5" y="90.4" transform="rotate(-90 187.5 90.4)">1u</text>
<text x="188.6" y="94.4" transform="rotate(-90 188.6 94.4)">22k</text>
<text x="191.6" y="94.7" transform="rotate(-90 191.6 94.7)">R21</text>
<text x="199.1" y="95.8">TDA2030V</text>
<text x="199.1" y="90.7">IC4</text>
<text x="213.8" y="92" transform="rotate(-90 213.8 92)">C29</text>
<text x="216.8" y="92" transform="rotate(-90 216.8 92)">470u</text>
<text x="220.2" y="91.1">CN4</text>
<text x="233.5" y="93.5" transform="rotate(-90 233.5 93.5)">R33</text>
<text x="241.6" y="90.4" transform="rotate(-90 241.6 90.4)">C3</text>
<text x="244.6" y="90.4" transform="rotate(-90 244.6 90.4)">1u</text>
<text x="245.8" y="94.4" transform="rotate(-90 245.8 94.4)">22k</text>
<text x="248.8" y="93.9" transform="rotate(-90 248.8 93.9)">R3</text>
<text x="256.3" y="95.8">TDA2030V</text>
<text x="256.3" y="90.7">IC1</text>
<text x="270.9" y="92" transform="rotate(-90 270.9 92)">C13</text>
<text x="274" y="92" transform="rotate(-90 274 92)">470u</text>
<text x="277.3" y="91.1">CN5</text>
<text x="43.4" y="100" transform="rotate(-90 43.4 100)">10k</text>
<text x="46.4" y="100.3" transform="rotate(-90 46.4 100.3)">R29</text>
<text x="57.1" y="100.9">TL072P</text>
<text x="82.8" y="96.3">R5</text>
<text x="88.2" y="101.2">0.47u</text>
<text x="88.2" y="98">C33</text>
<text x="91.6" y="96.3">R6</text>
<text x="104.7" y="98.9">IC8A</text>
<text x="113.7" y="97.9">R37</text>
<text x="120.7" y="101.2">0.47u</text>
<text x="120.7" y="98">C37R38</text>
<text x="135.6" y="100.5">IC8B</text>
<text x="153.5" y="99.5">R8</text>
<text x="153.7" y="96.5">10</text>
<text x="199.1" y="99.7">R20</text>
<text x="209.3" y="96.2" transform="rotate(-90 209.3 96.2)">1E</text>
<text x="212.3" y="97.1" transform="rotate(-90 212.3 97.1)">R22</text>
<text x="226.6" y="97.4">JP6</text>
<text x="256.3" y="99.7">R2</text>
<text x="266.4" y="96.2" transform="rotate(-90 266.4 96.2)">1E</text>
<text x="269.4" y="96.2" transform="rotate(-90 269.4 96.2)">R4</text>
<text x="283.7" y="97.4">JP2</text>
<text x="19.8" y="107.7" transform="rotate(-90 19.8 107.7)">2</text>
<text x="19.8" y="103.8" transform="rotate(-90 19.8 103.8)">L1</text>
<text x="28.5" y="102.1" transform="rotate(-90 28.5 102.1)">R28B</text>
<text x="40.8" y="103.9" transform="rotate(-90 40.8 103.9)">C42</text>
<text x="43.8" y="103.9" transform="rotate(-90 43.8 103.9)">1u</text>
<text x="57.1" y="106.1">IC7A</text>
<text x="62.6" y="105.4" transform="rotate(-90 62.6 105.4)">L3</text>
<text x="187.8" y="104.8" transform="rotate(-90 187.8 104.8)">680</text>
<text x="190.8" y="105" transform="rotate(-90 190.8 105)">R19</text>
<text x="199.1" y="102.7">22k</text>
<text x="203.1" y="103.5">D9</text>
<text x="211.2" y="106.7">220n</text>
<text x="211.2" y="103.5">C26</text>
<text x="245" y="104.8" transform="rotate(-90 245 104.8)">680</text>
<text x="248" y="104.2" transform="rotate(-90 248 104.2)">R1</text>
<text x="256.3" y="102.7">22k</text>
<text x="260.2" y="103.5">D1</text>
<text x="268.3" y="106.7">220n</text>
<text x="268.3" y="103.5">C7</text>
<text x="9.1" y="112">CN6</text>
<text x="19.8" y="108.5" transform="rotate(-90 19.8 108.5)">L</text>
<text x="57.1" y="112.8">TL072</text>
<text x="61.5" y="112.8">P</text>
<text x="97.9" y="113">R26</text>
<text x="98.2" y="110">22k</text>
<text x="130.7" y="111.5">22k</text>
<text x="189.4" y="112.7">22u</text>
<text x="189.4" y="109.7">C22</text>
<text x="193.4" y="110.2">100u</text>
<text x="194" y="113.2">C23</text>
<text x="246.6" y="112.7">22u</text>
<text x="246.6" y="109.7">C4</text>
<text x="250.6" y="110.2">100u</text>
<text x="252.1" y="113.2">C5</text>
<text x="26.9" y="117.3" transform="rotate(-90 26.9 117.3)">R28A</text>
<text x="41.6" y="115.8" transform="rotate(-90 41.6 115.8)">C43</text>
<text x="44.6" y="115.8" transform="rotate(-90 44.6 115.8)">1u</text>
<text x="45" y="119.2" transform="rotate(-90 45 119.2)">1E</text>
<text x="57.1" y="118">IC7B</text>
<text x="97.3" y="114.7" transform="rotate(-90 97.3 114.7)">C39</text>
<text x="100.5" y="114.7" transform="rotate(-90 100.5 114.7)">33nf</text>
<text x="129.8" y="116.3" transform="rotate(-90 129.8 116.3)">C35</text>
<text x="130.4" y="114.5">R23</text>
<text x="133" y="116.3" transform="rotate(-90 133 116.3)">33nf</text>
<text x="48" y="120.1" transform="rotate(-90 48 120.1)">R31</text>
<text x="81.2" y="125.6">R24</text>
<text x="81.5" y="122.6">10k</text>
<text x="89.6" y="122.6">6.8K</text>
<text x="89.9" y="125.6">R25</text>
<text x="103.1" y="123.1">TL084P</text>
<text x="114" y="124.2">10k</text>
<text x="122.1" y="124.2">6.8K</text>
<text x="135.6" y="124.7">TL084P</text>
<text x="152.9" y="125.8">10</text>
<text x="87.4" y="130.5">0.47u</text>
<text x="87.4" y="127.3">C36</text>
<text x="103.1" y="128.3">IC8D</text>
<text x="114.6" y="127.2">R9</text>
<text x="119.9" y="130.5">0.47u</text>
<text x="119.9" y="127.3">C25R10</text>
<text x="135.6" y="129.9">IC8C</text>
<text x="151.8" y="128.8">R27</text>
</g>
<g font-size="1.5">
<text x="58.5" y="25">1</text>
<text x="60.9" y="25.7">VI</text>
<text x="62.9" y="27.9">GND</text>
<text x="64" y="29.4" transform="rotate(-90 64 29.4)">2</text>
<text x="65.6" y="25.7">VO</text>
<text x="69.2" y="25">3</text>
<text x="78.7" y="27.4">1</text>
<text x="78.7" y="29">2</text>
<text x="115.6" y="28.2" transform="rotate(-90 115.6 28.2)">E</text>
<text x="117.6" y="29.8">S</text>
<text x="129.1" y="29.8">1</text>
<text x="133" y="28.5" transform="rotate(-90 133 28.5)">5</text>
<text x="165.6" y="28.2" transform="rotate(-90 165.6 28.2)">E</text>
<text x="167.6" y="29.8">S</text>
<text x="179.1" y="29.8">1</text>
<text x="183" y="28.5" transform="rotate(-90 183 28.5)">5</text>
<text x="281.8" y="28.2">1</text>
<text x="281.8" y="29.8">2</text>
<text x="14.9" y="33.7">1</text>
<text x="14.9" y="32.1">2</text>
<text x="14.9" y="30.6">3</text>
<text x="54.6" y="34.5">1</text>
<text x="54.6" y="32.9">2</text>
<text x="54.6" y="31.3">3</text>
<text x="87.8" y="30.1" transform="rotate(-90 87.8 30.1)">4</text>
<text x="92.6" y="30.1" transform="rotate(-90 92.6 30.1)">8</text>
<text x="115.6" y="32.7" transform="rotate(-90 115.6 32.7)">A</text>
<text x="129.1" y="32.9">2</text>
<text x="133" y="35.4" transform="rotate(-90 133 35.4)">3</text>
<text x="136.6" y="31.3">4</text>
<text x="165.6" y="32.7" transform="rotate(-90 165.6 32.7)">A</text>
<text x="179.1" y="32.9">2</text>
<text x="183" y="35.4" transform="rotate(-90 183 35.4)">3</text>
<text x="186.6" y="31.3">4</text>
<text x="202.1" y="31.3">1</text>
<text x="202.1" y="32.9">2</text>
<text x="208" y="31.3">1</text>
<text x="208" y="32.9">2</text>
<text x="58.5" y="40.9">2</text>
<text x="60.9" y="41.6">VI</text>
<text x="62.9" y="39.3">GND</text>
<text x="64" y="37.7" transform="rotate(-90 64 37.7)">1</text>
<text x="65.6" y="41.6">VO</text>
<text x="69.2" y="40.9">3</text>
<text x="87.8" y="37.6" transform="rotate(-90 87.8 37.6)">11</text>
<text x="92.6" y="36.9" transform="rotate(-90 92.6 36.9)">4</text>
<text x="152.9" y="36.9">1</text>
<text x="152.9" y="38.5">2</text>
<text x="154.1" y="36.9">1</text>
<text x="154.1" y="38.5">2</text>
<text x="277.1" y="44">1</text>
<text x="277.1" y="45.6">2</text>
<text x="44.2" y="52.8">1</text>
<text x="44.2" y="51.2">2</text>
<text x="51.4" y="52.8">1</text>
<text x="51.4" y="51.2">2</text>
<text x="58.5" y="50.4">1</text>
<text x="60.9" y="51.1">VI</text>
<text x="62.9" y="53.3">GND</text>
<text x="65.6" y="51.1">VO</text>
<text x="69.2" y="50.4">3</text>
<text x="78.7" y="51.2">1</text>
<text x="78.7" y="52.8">2</text>
<text x="64" y="54.8" transform="rotate(-90 64 54.8)">2</text>
<text x="179.9" y="89.3" transform="rotate(-90 179.9 89.3)">E</text>
<text x="197.3" y="89.6" transform="rotate(-90 197.3 89.6)">5</text>
<text x="237" y="89.3" transform="rotate(-90 237 89.3)">E</text>
<text x="254.5" y="89.6" transform="rotate(-90 254.5 89.6)">5</text>
<text x="99" y="94">2</text>
<text x="106.5" y="95.6">1</text>
<text x="129.9" y="95.6">6</text>
<text x="179.9" y="93.8" transform="rotate(-90 179.9 93.8)">A</text>
<text x="181.9" y="90.9">S</text>
<text x="193.4" y="94">2</text>
<text x="193.4" y="90.9">1</text>
<text x="200.9" y="92.4">4</text>
<text x="218.8" y="92.4">1</text>
<text x="218.8" y="94">2</text>
<text x="223.9" y="92.4">1</text>
<text x="223.9" y="94">2</text>
<text x="237" y="93.8" transform="rotate(-90 237 93.8)">A</text>
<text x="239" y="90.9">S</text>
<text x="250.5" y="94">2</text>
<text x="250.5" y="90.9">1</text>
<text x="258.1" y="92.4">4</text>
<text x="275.9" y="92.4">1</text>
<text x="275.9" y="94">2</text>
<text x="281" y="92.4">1</text>
<text x="281" y="94">2</text>
<text x="51.3" y="101.2">2</text>
<text x="99" y="97.2">3</text>
<text x="129.9" y="98.8">5</text>
<text x="137.4" y="97.2">7</text>
<text x="197.3" y="96.5" transform="rotate(-90 197.3 96.5)">3</text>
<text x="254.5" y="96.5" transform="rotate(-90 254.5 96.5)">3</text>
<text x="12.8" y="107.5">2</text>
<text x="12.8" y="105.9">3</text>
<text x="51.3" y="104.3">3</text>
<text x="58.9" y="102.8">1</text>
<text x="12.8" y="109.1">1</text>
<text x="51.3" y="113.1">6</text>
<text x="51.3" y="116.2">5</text>
<text x="58.9" y="114.7">7</text>
<text x="96.6" y="123.4">13</text>
<text x="104.9" y="125">14</text>
<text x="129.9" y="125">9</text>
<text x="96.6" y="126.6">12</text>
<text x="129.2" y="128.2">10</text>
<text x="137.4" y="126.6">8</text>
</g>
<g font-size="1.3">
<text x="122.9" y="25.2" transform="rotate(-90 122.9 25.2)">GND</text>
<text x="172.9" y="25.2" transform="rotate(-90 172.9 25.2)">GND</text>
<text x="273.7" y="29.9" transform="rotate(-90 273.7 29.9)">GND</text>
<text x="17.2" y="35.5">GND</text>
<text x="34.7" y="33.2">GND</text>
<text x="228.5" y="32.3" transform="rotate(-90 228.5 32.3)">GND</text>
<text x="114.8" y="36.3">GND</text>
<text x="124.4" y="39.5">GND</text>
<text x="164.8" y="37.1">GND</text>
<text x="174.4" y="40.3">GND</text>
<text x="256.1" y="49">GND</text>
<text x="275.9" y="50.6">GND</text>
<text x="123.6" y="57">GND</text>
<text x="173.6" y="57.8">GND</text>
<text x="187.2" y="86.3" transform="rotate(-90 187.2 86.3)">GND</text>
<text x="244.3" y="86.3" transform="rotate(-90 244.3 86.3)">GND</text>
<text x="30.1" y="92.7">GND</text>
<text x="42.8" y="92.7">GND</text>
<text x="179.1" y="97.4">GND</text>
<text x="187.9" y="101.4">GND</text>
<text x="236.3" y="97.4">GND</text>
<text x="245" y="101.4">GND</text>
<text x="76.1" y="107.9" transform="rotate(-90 76.1 107.9)">GND</text>
<text x="95.8" y="107.7">GND</text>
<text x="187.9" y="118.1">GND</text>
<text x="245" y="118.1">GND</text>
<text x="29.1" y="123.6">GND</text>
<text x="45" y="126.8">GND</text>
<text x="95" y="137.1">GND</text>
</g>
</svg>
